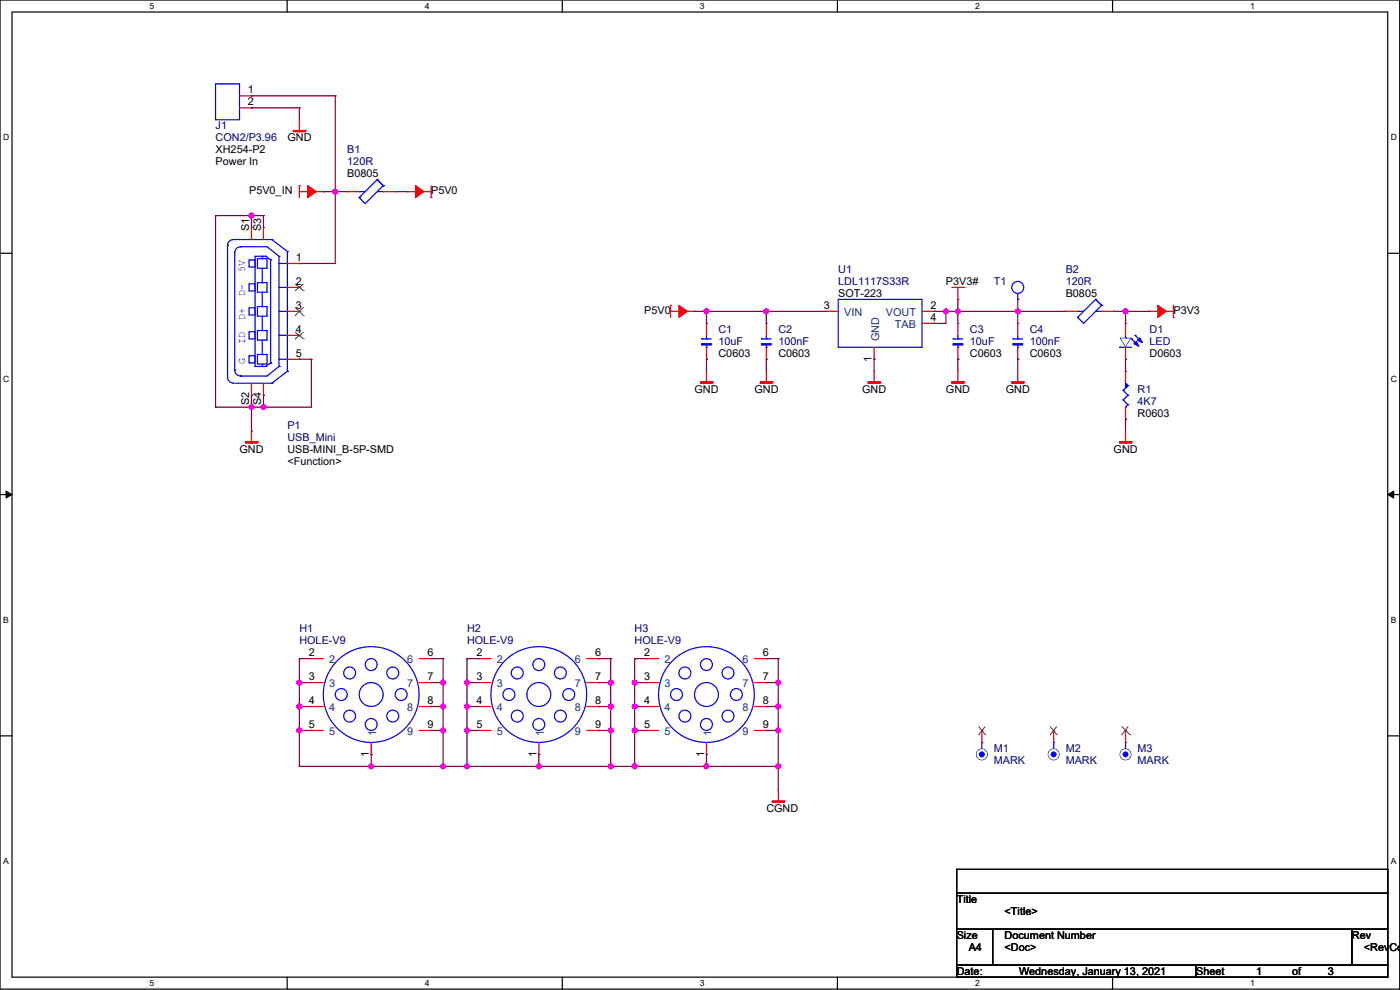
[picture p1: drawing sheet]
<svg xmlns="http://www.w3.org/2000/svg" width="297mm" height="210mm" viewBox="0 0 297 210" stroke-linecap="round" stroke-linejoin="round" font-family="sans-serif">
<path d="M0 0h296.9v209.8h-296.9zM2.6 2.6h291.8v204.7h-291.8z" fill="none" stroke="#000" stroke-width=".25"/>
<g fill="#fff">
<path d="M31.7 .3h1v2h-1z"/>
<path d="M31.7 207.5h1v2.1h-1z"/>
</g>
<path d="M60.9 0v2.6M60.9 207.3v2.5" fill="none" stroke="#000" stroke-width=".25"/>
<g fill="#fff">
<path d="M90.1 .3h1v2h-1z"/>
<path d="M90.1 207.5h1v2.1h-1z"/>
</g>
<path d="M119.3 0v2.6M119.3 207.3v2.5" fill="none" stroke="#000" stroke-width=".25"/>
<g fill="#fff">
<path d="M148.5 .3h1v2h-1z"/>
<path d="M148.5 207.5h1v2.1h-1z"/>
</g>
<path d="M177.7 0v2.6M177.7 207.3v2.5" fill="none" stroke="#000" stroke-width=".25"/>
<g fill="#fff">
<path d="M206.8 .3h1v2h-1z"/>
<path d="M206.8 207.5h1v2.1h-1z"/>
</g>
<path d="M236 0v2.6M236 207.3v2.5" fill="none" stroke="#000" stroke-width=".25"/>
<g fill="#fff">
<path d="M265.2 .3h1v2h-1z"/>
<path d="M265.2 207.5h1v2.1h-1z"/>
<path d="M.6 28.1h1.4v2.1h-1.4z"/>
<path d="M295 28.1h1.3v2.1h-1.3z"/>
<path d="M.6 79.3h1.4v2.1h-1.4z"/>
<path d="M295 79.3h1.3v2.1h-1.3z"/>
</g>
<path d="M0 53.7h2.6M294.4 53.7h2.5" fill="none" stroke="#000" stroke-width=".25"/>
<g fill="#fff">
<path d="M.6 130.5h1.3v2h-1.3z"/>
<path d="M295 130.5h1.2v2h-1.2z"/>
</g>
<path d="M0 104.9h2.6M294.4 104.9h2.5" fill="none" stroke="#000" stroke-width=".25"/>
<path d="M1.3 104.2l1.3 .7-1.3 .7zM294.4 104.9l1.3-.7v1.4z" fill="#000" stroke="#000" stroke-width=".21"/>
<g fill="#fff">
<path d="M.6 181.7h1.3v2h-1.3z"/>
<path d="M295 181.7h1.2v2h-1.2z"/>
</g>
<path d="M0 156.1h2.6M294.4 156.1h2.5M203 184.4h91.4v5.1h-91.4zM203 189.5h91.4v7.6h-91.4zM203 197.1h7.6v7.6h-7.6zM210.6 197.1h76.2v7.6h-76.2zM286.8 197.1h7.6v7.6h-7.6zM203 204.7h50.8v2.6h-50.8zM253.8 204.7h40.6v2.6h-40.6z" fill="none" stroke="#000" stroke-width=".25"/>
<g fill="none" stroke="#f00" stroke-width=".25">
<path d="M50.8 20.3h2.6M50.8 22.9h2.6M53.4 20.3h.1M53.4 22.9h.1M62.2 27.7h2.6M63.5 39.4h.1M63.5 28h.1M63.5 25.4v2.6M63.5 39.4v2.5M64.8 27.7h.1M91.5 39.4v2.5M53.4 48.3h.1"/>
<path d="M53.4 48.3v2.5M55.9 48.3h.1M55.9 48.3v2.5M61 55.9h2.5M63.5 40.7h.1M63.5 55.9h.1M63.5 40.7h2.8M66.8 40.7h1.8M68.6 40.7h.1M73.7 40.7h.1M73.7 40.7h2.5M81.3 40.7h2.5"/>
<path d="M83.8 40.7h.1M86.4 40.7h.1M86.4 40.7h1.7M88.7 40.7h2.8M91.5 40.7h.1M91.5 41.9h.1M61 66.1h2.5M61 61h2.5M61 71.1h2.5M61 76.2h2.5M63.5 61h.1M63.5 66.1h.1"/>
<path d="M63.5 71.1h.1M63.5 76.2h.1M142.3 66.1h.1M142.3 64.8h.1M142.3 66.1h2.7M142.3 64.8v2.5M145.6 66.1h1.7M147.3 66.1h.1M149.9 76.2h.1M149.9 68.6h.1M149.9 68.6v2.5M149.9 73.7v2.5"/>
<path d="M149.9 78.8v2.5M162.6 76.2h.1M162.6 68.6h.1M162.6 68.6v2.5M162.6 73.7v2.5M162.6 78.8v2.5M175.3 66.1h.1M175.3 66.1h2.5M185.4 76.2h.1M185.4 73.7v2.5M185.4 78.8v2.5M195.6 66.1h2.5"/>
<path d="M195.6 68.6h2.5M198.1 66.1h.1M198.1 68.6h.1M201.9 61h2.6M203.2 63.5h.1M203.2 76.2h.1M203.2 68.6h.1M203.2 61v2.5M203.2 68.6v2.5M203.2 73.7v2.5M203.2 78.8v2.5M204.5 61h.1"/>
<path d="M215.9 63.5h.1M215.9 76.2h.1M215.9 68.6h.1M215.9 68.6v2.5M215.9 73.7v2.5M215.9 78.8v2.5M226.1 66.1h.1M226.1 66.1h2.5M233.7 66.1h2.5M236.2 66.1h.1M238.8 68.6h.1M238.8 76.2h.1"/>
<path d="M238.8 78.8h.1M238.8 68.6v2.5M238.8 73.7v2.5M238.8 78.8v2.5M243.9 66.1h.1M243.9 66.1h1.7M246.1 66.1h2.8M248.9 66.1h.1M248.9 67.3h.1M248.9 64.8v2.5M52.1 93.7h2.5M53.4 94h.1"/>
<path d="M53.4 83.8h.1M53.4 81.3v2.5M53.4 91.5v2.5M54.6 93.7h.1M55.9 83.8h.1M55.9 81.3v2.5M148.6 81h2.5M149.9 81.3h.1M151.1 81h.1M161.3 81h2.5M162.6 81.3h.1M163.8 81h.1"/>
<path d="M184.2 81h2.5M185.4 81.3h.1M186.7 81h.1M201.9 81h2.6M203.2 81.3h.1M204.5 81h.1M214.6 81h2.6M215.9 81.3h.1M217.2 81h.1M237.5 93.7h2.5M238.8 94h.1M238.8 88.9h.1"/>
<path d="M238.8 86.4v2.5M238.8 91.5v2.5M240 93.7h.1M66.1 139.7h.1M66.1 139.7h2.5M88.9 139.7h2.6M91.5 139.7h.1M101.6 139.7h.1M101.6 139.7h2.6M124.5 139.7h2.5M127 139.7h.1M137.2 139.7h.1"/>
<path d="M137.2 139.7h2.5M160 139.7h2.6M162.6 139.7h.1M66.1 144.8h.1M66.1 149.9h.1M66.1 155h.1M66.1 144.8h2.5M66.1 149.9h2.5M66.1 155h2.5M78.8 157.5v2.5M88.9 144.8h2.6M88.9 149.9h2.6"/>
<path d="M88.9 155h2.6M91.5 144.8h.1M91.5 149.9h.1M91.5 155h.1M101.6 144.8h.1M101.6 149.9h.1M101.6 155h.1M101.6 144.8h2.6M101.6 149.9h2.6M101.6 155h2.6M114.3 157.5v2.5M124.5 144.8h2.5"/>
<path d="M124.5 149.9h2.5M124.5 155h2.5M127 144.8h.1M127 149.9h.1M127 155h.1M137.2 144.8h.1M137.2 149.9h.1M137.2 155h.1M137.2 144.8h2.5M137.2 149.9h2.5M137.2 155h2.5M149.9 157.5v2.5"/>
<path d="M160 144.8h2.6M160 149.9h2.6M160 155h2.6M162.6 144.8h.1M162.6 149.9h.1M162.6 155h.1M208.3 155h.1M208.3 155v2.5M223.5 155h.1M223.5 155v2.5M238.8 155h.1M238.8 155v2.5"/>
<path d="M78.8 160h.1M114.3 160h.1M149.9 160h.1M163.8 169.9h2.6M165.1 170.2h.1M165.1 167.7v2.5M166.4 169.9h.1"/>
</g>
<g fill="#f00" stroke="#f00" stroke-width=".25">
<path d="M65.3 39.4l1.8 1.3-1.8 1.2z" fill-rule="evenodd"/>
<path d="M184.2 81h2.5v.3h-2.5z" fill-rule="evenodd"/>
<path d="M161.3 81h2.5v.3h-2.5z" fill-rule="evenodd"/>
<path d="M148.6 81h2.5v.3h-2.5z" fill-rule="evenodd"/>
<path d="M214.6 81h2.6v.3h-2.6z" fill-rule="evenodd"/>
<path d="M201.9 81h2.6v.3h-2.6z" fill-rule="evenodd"/>
<path d="M88.1 39.4l1.8 1.3-1.8 1.2z" fill-rule="evenodd"/>
<path d="M144 64.8l1.8 1.3-1.8 1.2z" fill-rule="evenodd"/>
<path d="M245.6 64.8l1.8 1.3-1.8 1.2z" fill-rule="evenodd"/>
<path d="M163.8 169.9h2.6v.3h-2.6z" fill-rule="evenodd"/>
<path d="M62.2 27.7h2.6v.3h-2.6z" fill-rule="evenodd"/>
<path d="M52.1 93.7h2.5v.3h-2.5z" fill-rule="evenodd"/>
<path d="M237.5 93.7h2.5v.3h-2.5z" fill-rule="evenodd"/>
</g>
<g fill="none" stroke="#00f" stroke-width=".25">
<path d="M45.7 17.8h5.1v7.6h-5.1zM80 38.1h.1M80 38.1l1.3 1.3M80 38.1l-3.8 3.8M81.3 39.4h.1M81.3 39.4l-3.8 3.8-1.3-1.3M48.3 52.1h.1M48.3 52.1v27.9a1.26 1.26 0 0 0 1.3 1.3h-.1M49.3 50.8h8.4M49.5 50.8a1.27 1.27 0 0 0-1.2 1.3M51.1 52.3h.1M51.1 52.3h5.6l2.5 2.1"/>
<path d="M51.1 52.3a1.27 1.27 0 0 0-1.3 1.3v24.9M52.8 55.1h1.3v1.6h-1.3zM54.6 60h2.1v2h-2.1zM54.6 54.9h2.1v2h-2.1zM55.6 60h.1M55.6 54.4h.1M55.6 54.9h.1M55.6 54.4v.5M55.6 56.9v3.1M56.4 54.4h.1M56.4 54.4h-2.3v23.3M56.4 54.4l1 .7"/>
<path d="M57.4 55.1h.1M57.4 55.1v21.9M57.7 50.8h.1M57.7 50.8l3.3 2.6M59.2 54.4h.1M59.2 54.4v23.3M59.2 55.9h1.8M61 53.4h.1M61 55.9h.1M61 53.4v25.4M76.2 41.9h.1M76.2 40.7h.1"/>
<path d="M76.2 40.7h1.3M80 40.7h1.3M81.3 40.7h.1M49.8 78.5a1.26 1.26 0 0 0 1.3 1.3M49.8 78.5h.1M51.1 79.8h.1M52.8 60.2h1.3v1.5h-1.3zM52.8 70.4h1.3v1.5h-1.3zM52.8 65.3h1.3v1.5h-1.3zM52.8 75.4h1.3v1.6h-1.3zM54.1 77.7h.1M54.1 77.7h2.3"/>
<path d="M54.6 65h2.1v2.1h-2.1zM54.6 70.1h2.1v2h-2.1zM54.6 75.2h2.1v2h-2.1zM55.6 65h.1M55.6 70.1h.1M55.6 75.2h.1M55.6 77.7h.1M55.6 62v3M55.6 67.1v3M55.6 72.1v3.1M55.6 77.2v.5M56.4 77.7h.1"/>
<path d="M57.4 77h.1M57.4 77l-1 .7M59.2 77.7h.1M59.2 61h1.8M59.2 66.1h1.8M59.2 71.1h1.8M59.2 77.7l-2.5 2.1h-5.6M59.2 76.2h1.8M61 78.8h.1M61 61h.1M61 66.1h.1M61 71.1h.1"/>
<path d="M61 76.2h.1M61 78.8l-3.3 2.5M148.9 71.9h.1M148.9 71.9h2M149.9 71.9h.1M149.9 73.7h.1M149.9 71.1v.8M149.9 73.2v.5M161.6 71.9h.1M161.6 71.9h2M162.6 71.9h.1M162.6 73.7h.1"/>
<path d="M162.6 71.1v.8M162.6 73.2v.5M177.8 63.5h17.8v10.2h-17.8zM202.2 71.9h.1M202.2 71.9h2M203.2 71.9h.1M203.2 73.7h.1M203.2 71.1v.8M203.2 73.2v.5M214.9 71.9h.1M214.9 71.9h2M215.9 63.5h.1"/>
<path d="M215.9 71.9h.1M215.9 73.7h.1M215.9 62.2v1.3M215.9 71.1v.8M215.9 73.2v.5M228.6 67.3h.1M228.6 66.1h.1M228.6 66.1h1.3M232.4 63.5h.1M232.4 66.1h1.3M232.4 63.5l1.3 1.3M232.4 63.5l-3.8 3.8"/>
<path d="M233.7 64.8h.1M233.7 66.1h.1M233.7 64.8l-3.8 3.8-1.3-1.3M237.5 71.6h2.5l-1.2 2.1zM237.5 73.7h.1M237.5 73.7h2.5M238.8 71.6h.1M238.8 71.1v.5M240 71.9h.1M240 71.9l1.6 1.5M240.8 71.1h.1M240.8 71.1l1.5 1.6"/>
<path d="M49.8 81.3h7.9M57.7 81.3h.1M238.3 82.8h.1M238.3 84.8h.1M238.3 82.8l1 1M238.3 84.8l1 1.1M238.8 86.4h.1M238.8 81.3l.5 .5M239.3 81.8h.1M239.3 83.8h.1M239.3 85.9h.1M239.3 81.8l-1 1"/>
<path d="M239.3 83.8l-1 1M239.3 85.9l-.5 .5M208.3 157.5h.1M208.3 157.5v1.3M223.5 157.5h.1M223.5 157.5v1.3M238.8 157.5h.1M238.8 157.5v1.3"/>
<circle cx="215.9" cy="61" r="1.26"/>
<circle cx="72.4" cy="147.3" r="1.26"/>
<circle cx="74.2" cy="142.8" r="1.26"/>
<circle cx="74.2" cy="151.9" r="1.26"/>
<circle cx="78.7" cy="147.3" r="10.2"/>
<circle cx="78.7" cy="147.3" r="2.53"/>
<circle cx="78.7" cy="153.7" r="1.26"/>
<circle cx="78.7" cy="141" r="1.26"/>
<circle cx="83.3" cy="142.8" r="1.26"/>
<circle cx="83.3" cy="151.9" r="1.26"/>
<circle cx="85.1" cy="147.3" r="1.26"/>
<circle cx="108" cy="147.3" r="1.26"/>
<circle cx="109.7" cy="142.8" r="1.26"/>
<circle cx="109.7" cy="151.9" r="1.26"/>
<circle cx="114.3" cy="147.3" r="10.2"/>
<circle cx="114.3" cy="147.3" r="2.53"/>
<circle cx="114.3" cy="141" r="1.26"/>
<circle cx="114.3" cy="153.7" r="1.26"/>
<circle cx="118.9" cy="142.8" r="1.26"/>
<circle cx="118.9" cy="151.9" r="1.26"/>
<circle cx="120.7" cy="147.3" r="1.26"/>
<circle cx="143.5" cy="147.3" r="1.26"/>
<circle cx="145.3" cy="142.8" r="1.26"/>
<circle cx="145.3" cy="151.9" r="1.26"/>
<circle cx="149.9" cy="147.3" r="10.2"/>
<circle cx="149.9" cy="147.3" r="2.53"/>
<circle cx="149.9" cy="153.7" r="1.26"/>
<circle cx="149.9" cy="141" r="1.26"/>
<circle cx="154.4" cy="151.9" r="1.26"/>
<circle cx="154.4" cy="142.8" r="1.26"/>
<circle cx="156.2" cy="147.3" r="1.26"/>
<circle cx="208.3" cy="160" r="1.26"/>
<circle cx="223.5" cy="160" r="1.26"/>
<circle cx="238.8" cy="160" r="1.26"/>
</g>
<g fill="#00f" stroke="#00f" stroke-width=".25">
<path d="M202.2 72.9h2v.3h-2z" fill-rule="evenodd"/>
<path d="M241.8 71.6l.5 1.1-1-.6z" fill-rule="evenodd"/>
<path d="M241.1 72.4l.5 1-1.1-.5z" fill-rule="evenodd"/>
<path d="M148.9 72.9h2v.3h-2z" fill-rule="evenodd"/>
<path d="M238.8 81.3l.5 .5-.5 .5 .5-.5-.5 .5z" fill-rule="evenodd"/>
<path d="M214.9 72.9h2v.3h-2z" fill-rule="evenodd"/>
<path d="M161.6 72.9h2v.3h-2z" fill-rule="evenodd"/>
<circle cx="223.5" cy="160" r=".5"/>
<circle cx="208.3" cy="160" r=".5"/>
<circle cx="238.8" cy="160" r=".5"/>
</g>
<g fill="none" stroke="#804000" stroke-width=".21">
<path d="M62.6 61.7h.1M62.6 66.9h.1M62.6 71.9h.1M62.6 60.2l1.8 1.5M62.6 65.2l1.8 1.7M62.6 70.5l1.8 1.4M64.4 61.7h.1M64.4 66.9h.1M64.4 71.9h.1M64.4 60.2l-1.8 1.5M64.4 65.2l-1.8 1.7M64.4 70.5l-1.8 1.4"/>
<path d="M207.6 155.8h.1M207.6 154.1l1.4 1.7M209 155.8h.1M209 154.1l-1.4 1.7M222.8 155.8h.1M222.8 154.1l1.4 1.7M224.2 155.8h.1M224.2 154.1l-1.4 1.7M237.9 155.8h.1M237.9 154.1l1.8 1.7M239.4 154.1l-1.5 1.7M239.7 155.8h.1"/>
</g>
<g fill="none" stroke="#800040" stroke-width=".25">
<path d="M53.4 22.9h.1M53.4 20.3h.1M53.4 22.9h10.1M53.4 20.3h17.7M63.5 22.9h.1M63.5 22.9v2.5M71.1 20.3h.1M71.1 20.3v35.6h-7.6M45.7 45.7h.1M45.7 45.7v40.7M45.7 45.7h10.2M53.4 45.7h.1"/>
<path d="M53.4 45.7v2.6M55.9 45.7h.1M55.9 45.7v2.6M63.5 55.9h.1M68.6 40.7h.1M68.6 40.7h5.1M71.1 40.7h.1M83.8 40.7h.1M83.8 40.7h2.6M63.5 76.2h.1M63.5 76.2h2.6M66.1 76.2h.1"/>
<path d="M66.1 76.2v10.2h-20.4M147.3 66.1h.1M147.3 66.1h28M149.9 66.1h.1M149.9 76.2h.1M149.9 66.1v2.5M149.9 76.2v2.6M162.6 66.1h.1M162.6 76.2h.1M162.6 66.1v2.5M162.6 76.2v2.6M185.4 76.2h.1"/>
<path d="M185.4 76.2v2.6M198.1 66.1h.1M198.1 68.6h.1M198.1 66.1h28M200.7 66.1h.1M200.7 66.1v2.5h-2.6M203.2 66.1h.1M203.2 76.2h.1M203.2 63.5v5.1M203.2 76.2v2.6M215.9 66.1h.1M215.9 76.2h.1"/>
<path d="M215.9 63.5h.1M215.9 63.5v5.1M215.9 76.2v2.6M236.2 66.1h.1M236.2 66.1h7.7M238.8 76.2h.1M238.8 66.1h.1M238.8 66.1v2.5M238.8 76.2v2.6M45.7 86.4h.1M53.4 83.8h.1M53.4 86.4h.1"/>
<path d="M53.4 91.5h.1M53.4 83.8v7.7M55.9 83.8h.1M55.9 86.4h.1M55.9 83.8v2.6M238.8 88.9h.1M238.8 88.9v2.6M63.5 139.7h.1M63.5 139.7h2.6M63.5 139.7v22.9M91.5 139.7h.1M91.5 139.7h2.5"/>
<path d="M94 139.7h.1M94 139.7v22.9M99.1 139.7h.1M99.1 139.7h2.5M99.1 139.7v22.9M127 139.7h.1M127 139.7h2.6M129.6 139.7h.1M129.6 139.7v22.9M134.6 139.7h.1M134.6 139.7h2.6M134.6 139.7v22.9"/>
<path d="M162.6 139.7h.1M162.6 139.7h2.5M165.1 139.7h.1M165.1 139.7v28M63.5 155h.1M63.5 149.9h.1M63.5 144.8h.1M63.5 144.8h2.6M63.5 149.9h2.6M63.5 155h2.6M91.5 144.8h.1M91.5 149.9h.1"/>
<path d="M91.5 155h.1M91.5 144.8h2.5M91.5 149.9h2.5M91.5 155h2.5M94 144.8h.1M94 149.9h.1M94 155h.1M99.1 155h.1M99.1 149.9h.1M99.1 144.8h.1M99.1 144.8h2.5M99.1 149.9h2.5"/>
<path d="M99.1 155h2.5M127 144.8h.1M127 155h.1M127 149.9h.1M127 144.8h2.6M127 149.9h2.6M127 155h2.6M129.6 144.8h.1M129.6 155h.1M129.6 149.9h.1M134.6 155h.1M134.6 149.9h.1"/>
<path d="M134.6 144.8h.1M134.6 144.8h2.6M134.6 149.9h2.6M134.6 155h2.6M162.6 144.8h.1M162.6 155h.1M162.6 149.9h.1M162.6 144.8h2.5M162.6 149.9h2.5M162.6 155h2.5M165.1 144.8h.1M165.1 155h.1"/>
<path d="M165.1 149.9h.1M63.5 162.6h.1M63.5 162.6h101.6M78.8 160h.1M78.8 162.6h.1M78.8 160v2.6M94 162.6h.1M99.1 162.6h.1M114.3 162.6h.1M114.3 160h.1M114.3 160v2.6M129.6 162.6h.1"/>
<path d="M134.6 162.6h.1M149.9 162.6h.1M149.9 160h.1M149.9 160v2.6M165.1 162.6h.1"/>
</g>
<g fill="#f0f" stroke="#f0f" stroke-width=".25">
<circle cx="53.3" cy="45.7" r=".5"/>
<circle cx="55.9" cy="86.4" r=".5"/>
<circle cx="53.3" cy="86.4" r=".5"/>
<circle cx="71.1" cy="40.6" r=".5"/>
<circle cx="200.7" cy="66" r=".5"/>
<circle cx="203.2" cy="66" r=".5"/>
<circle cx="162.6" cy="66" r=".5"/>
<circle cx="149.9" cy="66" r=".5"/>
<circle cx="215.9" cy="66" r=".5"/>
<circle cx="63.5" cy="144.8" r=".5"/>
<circle cx="78.7" cy="162.6" r=".5"/>
<circle cx="94" cy="144.8" r=".5"/>
<circle cx="94" cy="149.9" r=".5"/>
<circle cx="94" cy="162.6" r=".5"/>
<circle cx="94" cy="154.9" r=".5"/>
<circle cx="63.5" cy="154.9" r=".5"/>
<circle cx="63.5" cy="149.9" r=".5"/>
<circle cx="114.3" cy="162.6" r=".5"/>
<circle cx="129.5" cy="144.8" r=".5"/>
<circle cx="129.5" cy="162.6" r=".5"/>
<circle cx="129.5" cy="154.9" r=".5"/>
<circle cx="129.5" cy="149.9" r=".5"/>
<circle cx="99.1" cy="162.6" r=".5"/>
<circle cx="99.1" cy="154.9" r=".5"/>
<circle cx="99.1" cy="149.9" r=".5"/>
<circle cx="99.1" cy="144.8" r=".5"/>
<circle cx="165.1" cy="149.9" r=".5"/>
<circle cx="165.1" cy="144.8" r=".5"/>
<circle cx="165.1" cy="154.9" r=".5"/>
<circle cx="165.1" cy="162.6" r=".5"/>
<circle cx="149.9" cy="162.6" r=".5"/>
<circle cx="134.6" cy="162.6" r=".5"/>
<circle cx="134.6" cy="154.9" r=".5"/>
<circle cx="134.6" cy="149.9" r=".5"/>
<circle cx="134.6" cy="144.8" r=".5"/>
<circle cx="238.8" cy="66" r=".5"/>
</g>
<g font-size="2.3">
<text x="52.6" y="19.8">1</text>
<text x="52.6" y="22.4">2</text>
<text x="45.7" y="35.1">Power In</text>
<text x="45.7" y="32.5">XH254-P2</text>
<text x="61" y="30">GND</text>
<text x="52.8" y="41.2">P5V0_IN</text>
<text x="73.7" y="37.6">B0805</text>
<text x="91.5" y="41.2">P5V0</text>
<text x="52.8" y="49" transform="rotate(-90 52.8 49)">S1</text>
<text x="55.4" y="49" transform="rotate(-90 55.4 49)">S3</text>
<text x="62.8" y="55.4">1</text>
<text x="62.8" y="60.5">2</text>
<text x="62.8" y="65.5">3</text>
<text x="174.8" y="65.5">3</text>
<text x="177.8" y="63">SOT-223</text>
<text x="197.4" y="65.5">2</text>
<text x="200.7" y="60.5">P3V3#</text>
<text x="226.1" y="63">B0805</text>
<text x="62.8" y="70.6">4</text>
<text x="136.7" y="66.6">P5V0</text>
<text x="197.4" y="68.1">4</text>
<text x="248.9" y="66.6">P3V3</text>
<text x="62.8" y="75.7">5</text>
<text x="152.4" y="75.7">C0603</text>
<text x="165.1" y="75.7">C0603</text>
<text x="184.9" y="76.7" transform="rotate(-90 184.9 76.7)">1</text>
<text x="205.8" y="75.7">C0603</text>
<text x="218.5" y="75.7">C0603</text>
<text x="243.9" y="75.7">D0603</text>
<text x="147.3" y="83.3">GND</text>
<text x="160" y="83.3">GND</text>
<text x="182.9" y="83.3">GND</text>
<text x="200.7" y="83.3">GND</text>
<text x="213.4" y="83.3">GND</text>
<text x="52.8" y="85.9" transform="rotate(-90 52.8 85.9)">S2</text>
<text x="55.4" y="85.9" transform="rotate(-90 55.4 85.9)">S4</text>
<text x="241.3" y="88.4">R0603</text>
<text x="50.8" y="96">GND</text>
<text x="61" y="98.6">&lt;Function&gt;</text>
<text x="61" y="96">USB-MINI_B-5P-SMD</text>
<text x="236.2" y="96">GND</text>
<text x="65.5" y="139.2">2</text>
<text x="90.7" y="139.2">6</text>
<text x="101.1" y="139.2">2</text>
<text x="126.3" y="139.2">6</text>
<text x="136.7" y="139.2">2</text>
<text x="161.8" y="139.2">6</text>
<text x="65.5" y="144.3">3</text>
<text x="65.5" y="149.4">4</text>
<text x="90.7" y="144.3">7</text>
<text x="90.7" y="149.4">8</text>
<text x="101.1" y="144.3">3</text>
<text x="101.1" y="149.4">4</text>
<text x="126.3" y="144.3">7</text>
<text x="126.3" y="149.4">8</text>
<text x="136.7" y="144.3">3</text>
<text x="136.7" y="149.4">4</text>
<text x="161.8" y="144.3">7</text>
<text x="161.8" y="149.4">8</text>
<text x="65.5" y="154.4">5</text>
<text x="90.7" y="154.4">9</text>
<text x="101.1" y="154.4">5</text>
<text x="126.3" y="154.4">9</text>
<text x="136.7" y="154.4">5</text>
<text x="161.8" y="154.4">9</text>
<text x="78.2" y="160.5" transform="rotate(-90 78.2 160.5)">1</text>
<text x="113.8" y="160.5" transform="rotate(-90 113.8 160.5)">1</text>
<text x="149.4" y="160.5" transform="rotate(-90 149.4 160.5)">1</text>
<text x="162.6" y="172.2">CGND</text>
<text x="203" y="191.5">Title</text>
<text x="213.1" y="194.1">&lt;Title&gt;</text>
<text x="203" y="199.2">Size</text>
<text x="205.5" y="201.7">A4</text>
<text x="213.1" y="199.2">Document Number</text>
<text x="213.1" y="201.7">&lt;Doc&gt;</text>
<text x="286.8" y="199.2">Rev</text>
<text x="289.3" y="201.7">&lt;RevCod</text>
<text x="203" y="206.8">Date:</text>
<text x="216.2" y="206.8">Wednesday, January 13, 2021</text>
<text x="253.8" y="206.8">Sheet</text>
<text x="266.5" y="206.8">1</text>
<text x="274.1" y="206.8">of</text>
<text x="281.7" y="206.8">3</text>
</g>
<g font-size="2.3" fill="#000080">
<text x="45.7" y="27.5">J1</text>
<text x="45.7" y="30">CON2/P3.96</text>
<text x="73.7" y="32.5">B1</text>
<text x="73.7" y="35.1">120R</text>
<text x="177.8" y="57.9">U1</text>
<text x="226.1" y="57.9">B2</text>
<text x="177.8" y="60.5">LDL1117S33R</text>
<text x="210.8" y="60.5">T1</text>
<text x="226.1" y="60.5">120R</text>
<text x="152.4" y="70.6">C1</text>
<text x="165.1" y="70.6">C2</text>
<text x="205.8" y="70.6">C3</text>
<text x="218.5" y="70.6">C4</text>
<text x="243.9" y="70.6">D1</text>
<text x="152.4" y="73.2">10uF</text>
<text x="165.1" y="73.2">100nF</text>
<text x="205.8" y="73.2">10uF</text>
<text x="218.5" y="73.2">100nF</text>
<text x="243.9" y="73.2">LED</text>
<text x="241.3" y="83.3">R1</text>
<text x="241.3" y="85.9">4K7</text>
<text x="61" y="93.5">USB_Mini</text>
<text x="61" y="91">P1</text>
<text x="63.5" y="134.1">H1</text>
<text x="63.5" y="136.7">HOLE-V9</text>
<text x="99.1" y="134.1">H2</text>
<text x="99.1" y="136.7">HOLE-V9</text>
<text x="134.6" y="134.1">H3</text>
<text x="134.6" y="136.7">HOLE-V9</text>
<text x="210.8" y="159.5">M1</text>
<text x="226.1" y="159.5">M2</text>
<text x="241.3" y="159.5">M3</text>
<text x="210.8" y="162.1">MARK</text>
<text x="226.1" y="162.1">MARK</text>
<text x="241.3" y="162.1">MARK</text>
</g>
<g font-size="2.3" fill="#00f">
<text x="52" y="57.7" transform="rotate(-90 52 57.7)">5V</text>
<text x="52" y="62.7" transform="rotate(-90 52 62.7)">D-</text>
<text x="52" y="67.8" transform="rotate(-90 52 67.8)">D+</text>
<text x="52" y="77.2" transform="rotate(-90 52 77.2)">G</text>
<text x="52" y="72.9" transform="rotate(-90 52 72.9)">ID</text>
</g>
<g font-size="2.3" fill="#004080">
<text x="179.1" y="67.1">VIN</text>
<text x="187.9" y="67.1">VOUT</text>
<text x="189.9" y="69.6">TAB</text>
<text x="186.5" y="72.4" transform="rotate(-90 186.5 72.4)">GND</text>
<text x="69.9" y="140.7">2</text>
<text x="86.4" y="140.7">6</text>
<text x="105.4" y="140.7">2</text>
<text x="121.9" y="140.7">6</text>
<text x="141" y="140.7">2</text>
<text x="157.5" y="140.7">6</text>
<text x="69.9" y="145.8">3</text>
<text x="86.4" y="145.8">7</text>
<text x="105.4" y="145.8">3</text>
<text x="121.9" y="145.8">7</text>
<text x="141" y="145.8">3</text>
<text x="157.5" y="145.8">7</text>
<text x="69.9" y="150.9">4</text>
<text x="69.9" y="156">5</text>
<text x="86.4" y="150.9">8</text>
<text x="86.4" y="156">9</text>
<text x="105.4" y="150.9">4</text>
<text x="105.4" y="156">5</text>
<text x="121.9" y="150.9">8</text>
<text x="121.9" y="156">9</text>
<text x="141" y="150.9">4</text>
<text x="141" y="156">5</text>
<text x="157.5" y="150.9">8</text>
<text x="157.5" y="156">9</text>
<text x="79.8" y="156.2" transform="rotate(-90 79.8 156.2)">1</text>
<text x="115.4" y="156.2" transform="rotate(-90 115.4 156.2)">1</text>
<text x="150.9" y="156.2" transform="rotate(-90 150.9 156.2)">1</text>
</g>
<g font-size="1.8">
<text x="31.7" y="1.9">5</text>
<text x="90.1" y="1.9">4</text>
<text x="148.5" y="1.9">3</text>
<text x="206.8" y="1.9">2</text>
<text x="265.2" y="1.9">1</text>
<text x=".6" y="29.8">D</text>
<text x="295" y="29.8">D</text>
<text x=".6" y="81">C</text>
<text x="295" y="81">C</text>
<text x=".6" y="132.1">B</text>
<text x="295" y="132.1">B</text>
<text x=".6" y="183.3">A</text>
<text x="295" y="183.3">A</text>
<text x="31.7" y="209.2">5</text>
<text x="90.1" y="209.2">4</text>
<text x="148.5" y="209.2">3</text>
<text x="206.8" y="209.2">2</text>
<text x="265.2" y="209.2">1</text>
</g>
</svg>
